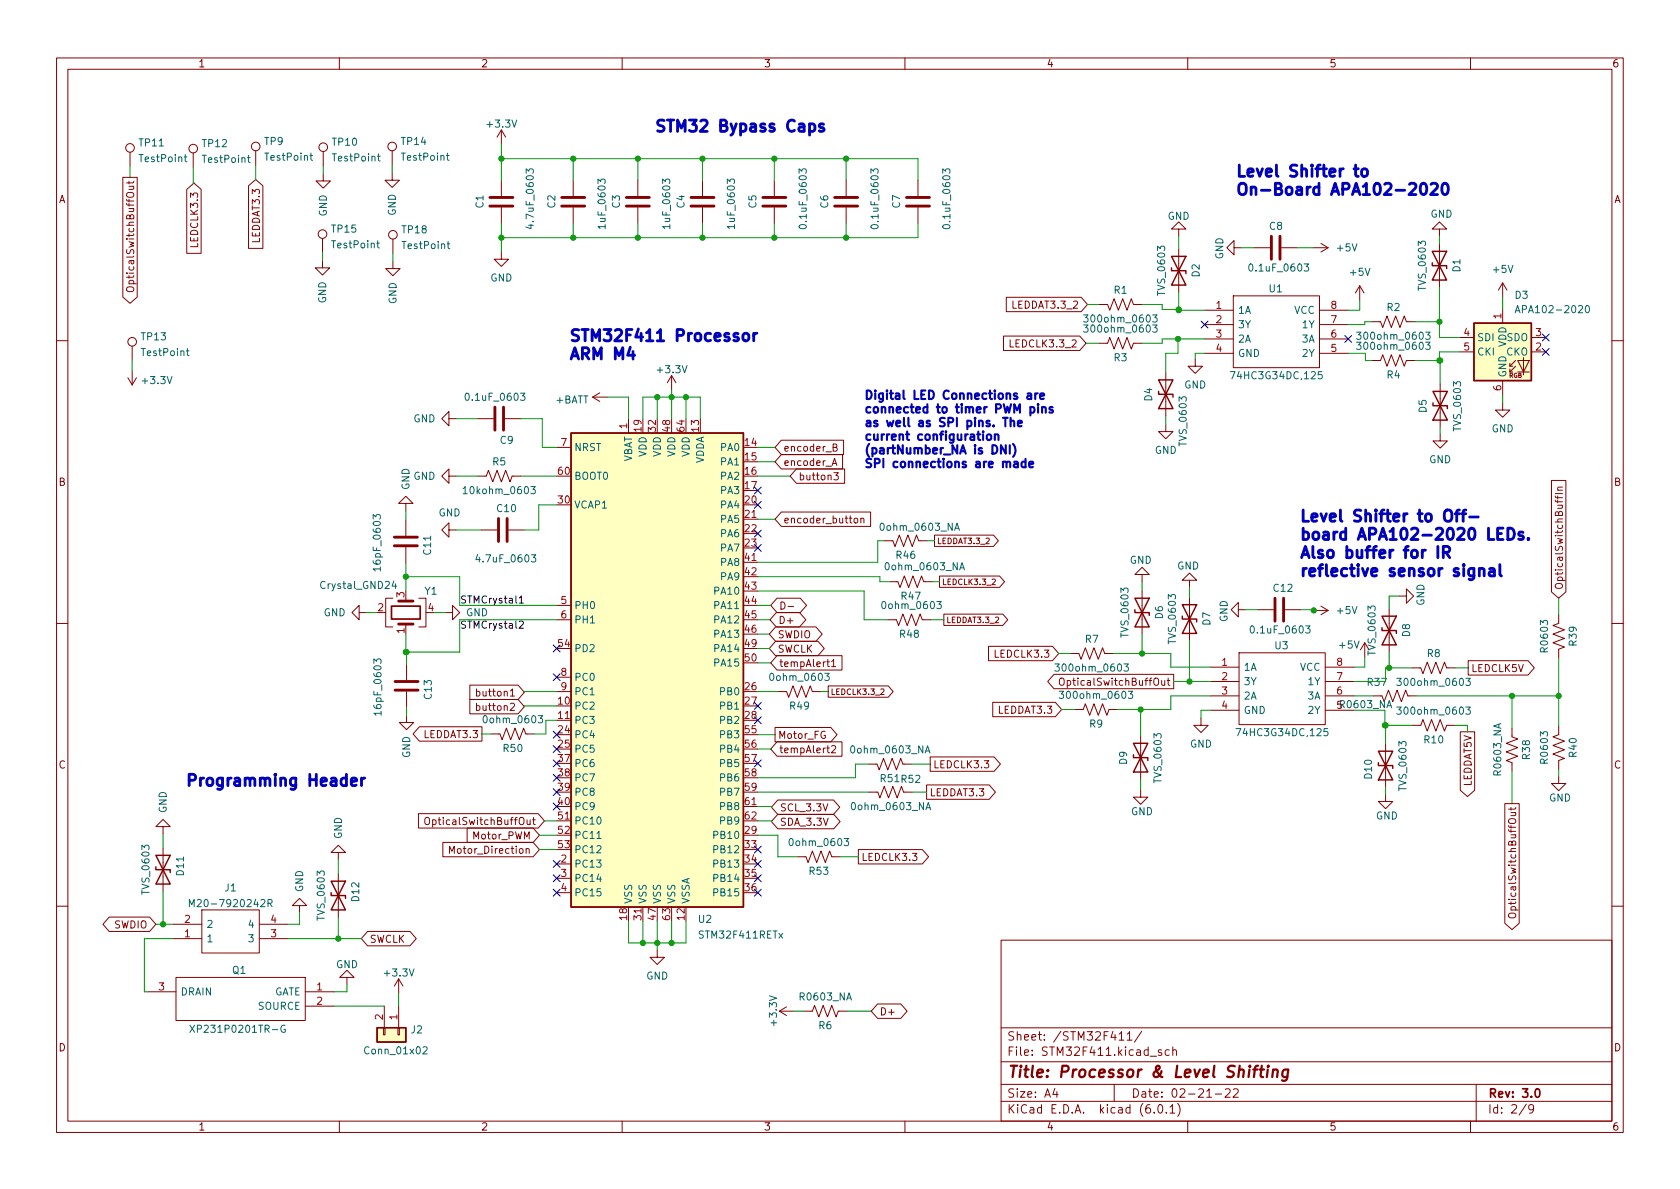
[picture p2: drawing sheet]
<svg xmlns="http://www.w3.org/2000/svg" width="297mm" height="210mm" viewBox="0 0 297 210" stroke-linecap="round" stroke-linejoin="round" font-family="sans-serif">
<g fill="none" stroke="#840000" stroke-width=".18">
<path d="M10 10.2h277v190.1h-277zM12 12.2h273v186.1h-273zM60 10.2v2M110 10.2v2M160 10.2v2M210 10.2v2M260 10.2v2M21.7 31.4h2.6v21.1l-1.3 1.1-1.3-1.1zM22.8 32v.5M23 26.9v2.6M23.7 32l-.2 .3h-1.1M33 33.5l1.3-1.1 1.3 1.1v11.3h-2.6z"/>
<path d="M34.2 27v2.6M43.9 32.9l1.3-1.2 1.3 1.2v11h-2.6zM45.2 26.7v2.5M57.1 30.7v1.3h1.3l-1.3 1.3-1.2-1.3h1.2M57.1 26.8v2.5M69.3 30.6v1.3h1.3l-1.3 1.2-1.2-1.2h1.2M69.3 26.7v2.5M88.6 23l-.7 1.3M88.6 23v2.5M88.6 31.9v2.8M88.6 36.7v2.8M88.6 23l.8 1.3"/>
<path d="M101.3 31.9v2.8M101.3 36.7v2.8M112.8 31.9v2.8M112.8 36.7v2.8M124.2 31.9v2.8M124.2 36.7v2.8M136.9 31.9v2.8M136.9 36.7v2.8M149.6 31.9v2.8M149.6 36.7v2.8M162.3 31.9v2.8M162.3 36.7v2.8"/>
<path d="M22.4 50.9a.81 .81 0 0 1 1.3 .1 .43 .43 0 0 1-.5 .6h-.4a.42 .42 0 0 1-.4-.2 .42 .42 0 0 1 0-.5zM57 46.1v1.3h1.3l-1.3 1.2-1.2-1.2h1.2M57 42.2v2.5M69.5 46.2v1.3h1.2l-1.2 1.3-1.3-1.3h1.3M69.5 42.3v2.5M88.6 44.6v1.2h1.3l-1.3 1.3-1.2-1.3h1.2M177.4 59.4h13.5l1.1 1.3-1.1 1.3h-13.5zM177.9 52.6h13.3l1.1 1.2-1.1 1.3h-13.3zM194.3 53.8h1.5l.4 1.1 .8-2.1 .7 2.1 .8-2.1 .8 2.1 .7-2.1 .4 1h1.5M208.4 40.5h1.3l-1.3-1.3-1.3 1.3h1.3v1.3M208.4 44.1v7.6M213 54.9h5.1"/>
<path d="M213 57.4h5.1M213 59.9h5.1M218.1 52.3h15.2v12.7h-15.2zM218.2 43.8v-1.3l-1.3 1.3 1.3 1.3v-1.3h1.3M221.7 43.8h2.8M226.6 43.8h2.8M232.3 43.8h2.5M233.3 54.9h5.1M233.3 57.4h5.1M233.3 59.9h5.1M233.6 43l1.2 .8M234.8 43.8l-1.2 .8"/>
<path d="M240.4 50.5l-.8 1.3M240.4 50.5v2.6M240.4 50.5l.8 1.3M242.6 56.9h1.5l.4 1 .7-2 .8 2 .8-2 .7 2 .8-2 .4 1h1.5M254.5 40.5h1.3l-1.3-1.3-1.3 1.3h1.3v1.3M254.5 43.2v7.6M258.1 59.7h2.5M265.7 50v2.6M265.7 54.6v2.5M265.7 50l-.8 1.3M265.7 50l.7 1.3M270.8 59.7h2.5"/>
<path d="M10 60.2h2M22.6 66.8l.8 1.3M23.4 61.2v2.5M23.4 65.5v2.6M24.1 66.8l-.7 1.3M79.4 74v-1.2l-1.3 1.2 1.3 1.3v-1.3h1.2M84.5 74h2.7M89.3 74h2.8M98.4 79.1h2.6M104.8 70.2l1.2 .8M104.8 70.2h2.5M106 69.5l-1.2 .7"/>
<path d="M111.1 74v2.6M118.7 66.4l-.7 1.3M118.7 66.4v2.6M118.7 66.4l.8 1.3M138.1 77.8h11.1v2.6h-11.1l-1.1-1.3zM147.3 79.1h.6l.1-.2-.1-.3-.6-.1v1.3h.5l.2-.1v-.3l-.3-.3M194.3 60.7h1.5l.4-1 .8 2 .7-2 .8 2 .8-2 .7 2 .4-1h1.5M206.1 75.1v1.2h1.3l-1.3 1.3-1.2-1.3h1.2M206.1 65.9v7.6M211.3 63.5v1.3h1.3l-1.3 1.2-1.2-1.2h1.2M213 62.5h5.1M233.3 62.5h5.1"/>
<path d="M242.6 63.7h1.5l.4-1 .7 2.1 .8-2.1 .8 2.1 .7-2.1 .8 2.1 .4-1.1h1.5M254.6 76.7v1.3h1.3l-1.3 1.2-1.2-1.2h1.2M254.6 67.9v7.7M258.1 62.2h2.5M265.7 71.2v1.3h1.3l-1.3 1.3-1.3-1.3h1.3M265.7 67.3v2.5M267 64.8h.5M268 64.8l-1 1v-.5M268 63.7l-1 1.1v-.5M268.4 63.7h2l-1 2.1zM268.4 65.8h2M269.4 63.2v3.1"/>
<path d="M270.8 62.2h2.5M285 60.2h2M71.8 89h1.2l-1.2-1.2-1.3 1.2h1.3v1.3M71.8 91.9v2.8M71.8 96.8v2.8M79.4 93.7v-1.2l-1.3 1.2 1.3 1.3v-1.3h1.2M79.4 84.2v-1.3l-1.3 1.3 1.3 1.3v-1.3h1.2M84.5 84.2h1.5l.4-1 .7 2 .8-2 .7 2 .8-2 .8 2 .4-1h1.5M85.1 93.7h2.8M89.9 93.7h2.8M131.4 91.8h2.6M131.4 99.4h2.6"/>
<path d="M138.1 90.5h15.8v2.6h-15.8l-1.1-1.3zM138.1 80.4h10.9v2.5h-10.9l-1.1-1.2zM140.8 82.9h8.5v2.6h-8.5l-1.1-1.3zM147.1 82.3l.4-1.2 .5 1.2M147.2 82h.7M147.4 83.6h.8l-.4 .5 .4 .1v.5l-.2 .2-.6-.2M151.1 91.7l.3-.1 .3 .3v.3l-.3 .3-.3-.1-.1-.2zM152.2 91.8l.2-.2 .3 .1 .1 .8M152.2 91.6v.9M156.3 95.6h1.6l.3 1 .8-2 .8 2 .7-2 .8 2 .8-2 .3 1h1.6M165.2 94.6h10.5l.8 1-.8 1h-10.5zM274.3 85h2.6v19.7l-1.3 1.1-1.3-1.1z"/>
<path d="M275 88.4l.2 .3h1.1M275 87.7l.2 .3h1.1M275 87.3h1.3M275.4 87.7v.5M275.4 88.4v.5M275.4 86.7h.9M276.3 86.1l-.8 .1-.1 .3 .1 .2M10 110.2h2M63.5 108.3v-1.2l-1.3 1.2 1.3 1.3v-1.3h1.3M69.5 105.8h-1.3v5.1h1.3M71.8 105.8v.5M71.8 110.4v.5"/>
<path d="M71.9 117.5v2.8M74 105.8h1.3v5.1h-1.3M78.7 108.3h1.3v-1.2l1.3 1.2-1.3 1.3v-1.3M98.4 107.1h2.6M98.4 109.6h2.6M98.4 119.8h2.6M137.1 110.9h7.2l1.1 1.2-1.1 1.3h-7.2l-1.1-1.3zM137.1 113.4h7.5l1.1 1.3-1.1 1.2h-7.5l-1.1-1.2zM137.3 108.3h4.1l1.1 1.3-1.1 1.3h-4.1l-1.2-1.3zM137.4 115.9h11.5v2.6h-11.5l-1.1-1.3zM137.4 105.8h4.1l1.1 1.3-1.1 1.2h-4.1l-1.1-1.2zM138.1 106.5a.64 .64 0 0 1 .7 .6 .64 .64 0 0 1-.7 .6z"/>
<path d="M139.3 107.2h1M146.2 117h.5M146.4 116.6v1.1l.3 .2M147 117l.4-.4v1.3M147 117.9h.8M157 109.6h1.5l.4 1 .7-2 .8 2 .8-2 .7 2 .8-2 .4 1h1.5M157.2 102.9h1.5l.4 1 .8-2.1 .8 2.1 .7-2.1 .8 2.1 .7-2.1 .4 1.1h1.5M166.1 101.9h10.6l.9 1-.9 1h-10.6zM166.9 108.6h10.4l.9 1-.9 1h-10.4zM174.8 114.3h11.3l1.1 1.3-1.1 1.2h-11.3zM175.4 102.5l.4-.1 .2 .3-.6 .7h.6M186.4 119.2h21.1v2.6h-21.1l-1.2-1.3z"/>
<path d="M187.5 120l.1-.1a.43 .43 0 0 1 .6 .4v.5a.42 .42 0 0 1-.5 .4 .42 .42 0 0 1-.4-.4v-.5zM189.2 115.6h1.6l.3 1 .8-2.1 .8 2.1 .7-2.1 .8 2.1 .7-2.1 .4 1.1h1.5M201.9 101.6h1.3l-1.3-1.3-1.2 1.3h1.2v1.3M201.9 104.5v7.6M206.5 119.9v1.1l.3 .2M210.3 102.6h1.3l-1.3-1.3-1.3 1.3h1.3v1.3M210.3 105.7v7.6M214 118h5.1M218.9 107.8v-1.3l-1.2 1.3 1.2 1.3v-1.3h1.3M219.1 115.4h15.2v12.7h-15.2zM222.4 107.8h2.8M227.2 107.8h2.8"/>
<path d="M232.3 107.9h2.5M233.6 107.2l1.2 .7M234.3 118h5.1M234.8 107.9l-1.2 .8M241.3 113.7l-.8 1.2M245.6 107.7v7.6M247.4 105.4h1.3v-1.3l1.2 1.3-1.2 1.3v-1.3M249.7 118.1h1.5l.4 1 .7-2 .8 2 .8-2 .7 2 .8-2 .4 1h1.5M259.6 116.8h10.6l1.1 1.3-1.1 1.3h-10.6zM275.6 108.7v1.5l-1 .4 2 .8-2 .7 2 .8-2 .8 2 .7-1 .4v1.5M285 110.2h2M71.9 126.5v1.3h1.3l-1.3 1.2-1.3-1.2h1.3"/>
<path d="M71.9 122.3v2.8M74.1 128.5h11.1v2.6h-11.1l-1.1-1.3zM83.1 121.2h8.5l1.1 1.2-1.1 1.3h-8.5zM83.1 123.7h8.5l1.1 1.3-1.1 1.2h-8.5zM84.3 122.3l.3-.1 .3 .3-.2 .5h-.4M84.3 124.8h.3l.3 .2-.2 .6h-.4M84.3 121.8v1.3M84.3 124.4v1.2M86.9 129.8h1.5l.4 1 .7-2 .8 2 .8-2 .7 2 .8-2 .4 1h1.5M98.4 122.3h2.6M98.4 127.4h2.6M137 128.6h9.9l1.1 1.3-1.1 1.3h-9.9z"/>
<path d="M137.4 131.2h11.5v2.5h-11.5l-1.1-1.2zM137.5 122.3h1.6l.3 1 .8-2 .8 2 .7-2 .8 2 .8-2 .3 1h1.6M146.4 121.3h10.7l.8 1-.8 1h-10.7zM147 132l.5-.1 .3 .3-.8 .9h.8M153.5 135.1h1.6l.3 1 .8-2 .8 2 .7-2 .8 2 .8-2 .3 1h1.6M155.7 121.9l.4-.1 .2 .3-.6 .7h.6M163.8 138.8h11.1l1.1 1.3-1.1 1.2h-11.1zM164.5 133.9h11.3l1.1 1.2-1.1 1.3h-11.3zM175.5 124.2h11.1l1.1 1.3-1.1 1.2h-11.1zM190 125.5h1.5l.4-1 .8 2 .7-2 .8 2 .7-2 .8 2 .4-1h1.5M201.7 139.7v1.3h1.2l-1.2 1.2-1.3-1.2h1.3M201.7 130.2v7.6"/>
<path d="M206.4 120.3h.4M212.3 127v1.3h1.3l-1.3 1.2-1.2-1.2h1.2M214 123.1h5.1M214 120.5h5.1M214 125.6h5.1M234.3 123.1h5.1M234.3 120.5h5.1M234.3 125.6h5.1M242.8 123.1h1.5l.4 1 .8-2.1 .8 2.1 .7-2.1 .8 2.1 .7-2.1 .4 1.1h1.5M245 131.6v7.6M249.7 128.3h1.5l.4-1.1 .7 2.1 .8-2.1 .8 2.1 .7-2.1 .8 2.1 .4-1h1.5M258.2 129.4h2.5v10.3l-1.2 1.2-1.3-1.2z"/>
<path d="M267.3 128.8v1.5l1.1 .4-2.1 .7 2.1 .8-2.1 .8 2.1 .7-2.1 .8 1 .4v1.5M275.6 137.3v1.3h1.3l-1.3 1.2-1.3-1.2h1.3M275.6 128.4v1.5l-1 .4 2 .8-2 .7 2 .8-2 .7 2 .8-1 .4v1.5M28.8 146.2h1.3l-1.3-1.3-1.2 1.3h1.2v1.2M28.8 150v7.6M59.8 150.7h1.3l-1.3-1.2-1.3 1.2h1.3v1.3M59.8 154.6v7.6M74 143.9h21.2l1.1 1.3-1.1 1.2h-21.2zM75.3 144.6h.1a.43 .43 0 0 1 .6 .4v.4a.42 .42 0 0 1-.5 .4 .42 .42 0 0 1-.4-.4v-.4zM78.3 149h16l1.1 1.2-1.1 1.3h-16zM79.5 150.9v-1.3l.4 .9 .4-.9v1.3M82.6 146.4h11.7l1.1 1.3-1.1 1.3h-11.7z"/>
<path d="M93 150.2l.2-.1h.3l.1 .8M94.2 145h.4M94.3 144.6v1l.3 .2M98.4 152.8h2.6M98.4 155.3h2.6M98.4 157.9h2.6M98.4 145.2h2.6M131.4 142.6h2.6M137.5 144h9.9l1.1 1.3-1.1 1.3h-9.9l-1.1-1.3zM137.5 141.5h9.9l1.1 1.2-1.1 1.3h-9.9l-1.1-1.3zM141 151.5h1.5l.4 1 .7-2 .8 2 .8-2 .7 2 .8-2 .4 1h1.5M151.8 150.2h11.3l1.1 1.3-1.1 1.3h-11.3z"/>
<path d="M153.7 140.1h1.5l.4 1 .7-2 .8 2 .8-2 .7 2 .8-2 .4 1h1.5M245 140.5v1.2h1.3l-1.3 1.3-1.3-1.3h1.3M266.1 142.1h2.5v21.2l-1.3 1.1-1.2-1.1zM267.2 142.8v.5M268 142.8l-.2 .3h-1.1M10 160.2h2M19.3 162.2h7.1l1.2 1.2-1.2 1.3h-7.1l-1.1-1.3zM26 175.4h5.1M30.6 166h5.1M30.6 163.4h5.1M31.1 172.8h22.9v7.7h-22.9zM35.7 160.9h10.1v7.6h-10.1z"/>
<path d="M45.8 166h5.1M45.8 163.4h5.1M53 160.1h1.2l-1.2-1.2-1.3 1.2h1.3v1.3M54 175.4h5.1M54 177.9h5.1M61.3 172.8h1.3l-1.3-1.2-1.2 1.2h1.2v1.3M65 164.7h7.5l1.1 1.3-1.1 1.3h-7.5l-1.1-1.3zM67.9 177.9v3.8M70.5 173.1v2.5M70.5 177.9v3.8M70.5 173.1l-.8 1.3M70.5 173.1l.7 1.3"/>
<path d="M113.7 160.4v2.5M116.2 168v1.3h1.3l-1.3 1.3-1.3-1.3h1.3M137.8 178.8h2.5M137.8 178.8l1.3 .8M139.1 178l-1.3 .8M142.1 178.8h1.5l.4-1 .8 2 .7-2 .8 2 .8-2 .7 2 .4-1h1.5M155.2 177.5h4.1l1.1 1.3-1.1 1.3h-4.1l-1.1-1.3zM177 166.3h108v32h-108zM266.9 161.5a.86 .86 0 0 1 1.1 .3 .43 .43 0 0 1-.4 .5h-.4a.43 .43 0 0 1-.5-.3 .43 .43 0 0 1 .2-.5zM285 160.2h2M60 198.3v2M67.8 181.7h.3v1.3h-.3z"/>
<path d="M70.4 181.7h.2v1.3h-.2zM110 198.3v2M160 198.3v2M177 194.8h108M177 191.8h108M177 187.8h108M177 181.8h108M186.5 192.5l-.4 1h1M186.9 193v1M197 191.8v3M197.9 182.9l.4-.5v1.5M197.9 183.9h.8"/>
<path d="M199.3 182.9l.4-.5v1.5M199.3 183.9h.8M201.9 182.4l-1.3 1.9M203.4 186.8h1.1M204.1 196.7v.1M204.9 195.4l.2-.1a.81 .81 0 0 1 .6 .7 .81 .81 0 0 1-.3 .8h-.2a.81 .81 0 0 1-.6-.6 .81 .81 0 0 1 .3-.8zM205.4 185.7l-.4-.1-.2 .2 .1 .3 .5 .1v.4h-.6M206.2 196.7v.1M206.7 185.7l-.4-.1-.3 .3v.4l.1 .3h.6M206.9 195.8l.4-.5v1.5M206.9 196.8h.8M207.4 185.8l.2-.2 .3 .1 .1 .9"/>
<path d="M207.4 185.1v1.5M208.2 195.1a1.72 1.72 0 0 1 0 2.3M210 198.3v2M214.9 193.5h1.1M216.6 192.7l.6-.2 .2 .2 .1 .3-.9 1h.9M218.1 192.7l.5-.2 .3 .2v.3l-.9 1h.9M260 198.3v2M261 191.8v6.5M269.9 195.3l-1.3 1.9M271.2 196l-.3 .3h-.3l-.3-.3 .1-.6 .5-.1 .2 .2a.99 .99 0 0 1-.4 1.3h-.3"/>
<circle cx="23" cy="26.2" r=".76"/>
<circle cx="34.2" cy="26.3" r=".76"/>
<circle cx="45.2" cy="25.9" r=".76"/>
<circle cx="57.1" cy="26" r=".76"/>
<circle cx="69.3" cy="25.9" r=".76"/>
<circle cx="57" cy="41.4" r=".76"/>
<circle cx="69.5" cy="41.5" r=".76"/>
<circle cx="23.4" cy="60.4" r=".76"/>
</g>
<path d="M69.2 107.2h5.1v2.3h-5.1zM271.6 192.6l.2-.1a.82 .82 0 0 1 .6 .7 .82 .82 0 0 1-.3 .8h-.2a.81 .81 0 0 1-.6-.6 .81 .81 0 0 1 .3-.8z" fill="none" stroke="#840000" stroke-width=".3"/>
<path d="M221.6 189.1h.7M222.4 188.5l-.4 .1-.1 .1-.2 1.8M222.7 189.1h.8M223.1 188.5l-.2 1.7 .1 .2 .3 .1M224.2 189.1l-.2 1.4M224.2 188.5l-.1 .1 .1 .1 .1-.1-.1-.1v.2M225.1 189.3a.49 .49 0 0 1 .8 .1l-.1 1.1M225.1 189.1l-.2 1.4M227.8 189.2a.66 .66 0 0 0-1 .3l-.1 .6 .2 .3 .1 .1 .6-.1M227.8 189.1l-.2 1.6a.6 .6 0 0 1-.9 .3" fill="none" stroke="#840000" stroke-width=".4"/>
<g fill="none" stroke="#840000" stroke-width=".51">
<path d="M86.6 36.4h4.1M86.6 34.9h4.1M99.3 36.4h4.1M99.3 34.9h4.1M110.7 36.4h4.1M110.7 34.9h4.1M122.2 36.4h4M122.2 34.9h4M134.9 36.4h4M134.9 34.9h4M147.6 36.4h4M147.6 34.9h4"/>
<path d="M160.3 36.4h4M160.3 34.9h4M224.8 41.8v4M226.3 41.8v4M87.5 72v4.1M89 72v4.1M69.7 95h4.1M69.7 96.5h4.1M88.1 91.7v4.1M89.7 91.7v4.1M70.5 110.4h2.5M70.5 106.3h2.5"/>
<path d="M225.4 105.8v4M226.9 105.8v4M69.8 120.5h4.1M69.8 122h4.1"/>
</g>
<g fill="none" stroke="#006464" stroke-width=".18">
<path d="M32.6 27.8h.5M32.7 27.3v1.1l.4 .2M43.7 27.9h.5M43.9 27.5v1l.3 .2M54.8 27.5h.5M55 27.1v1.1l.3 .1M66.7 27.6h.5M66.9 27.2v1.1l.3 .2M78.9 27.5h.5M79.1 27.1v1.1l.3 .1M93 30.6v-.7l.5 .4 .1-.4h.6l.1 .2-.1 .5M141.3 30.6v-.7l.5 .4 .1-.4h.5l.2 .2-.2 .5"/>
<path d="M154 30.6v-.7l.5 .4 .1-.4h.5l.2 .2-.2 .5M166.7 30.6v-.7l.5 .4 .1-.4h.5l.2 .2-.2 .5M66.6 43h.5M66.8 42.6v1.1l.3 .1M79 43.1h.5M79.2 42.7v1.1l.3 .2M191.6 55.7h.8l-.4 .5 .3 .1v.5l-.2 .2-.5-.2M191.6 57.5h.8l-.4 .4 .3 .2v.5l-.2 .1-.5-.1M203.8 55.7h.8l-.4 .5 .3 .1v.5l-.2 .2-.5-.2M203.8 57.5h.8l-.4 .4 .3 .2v.5l-.2 .1-.5-.1M230.6 46.7h.8l-.4 .5 .3 .1v.5l-.2 .1-.5-.1M239.8 58.7h.8l-.4 .5 .4 .1v.6l-.2 .1-.6-.1"/>
<path d="M252.1 58.7h.8l-.5 .5 .4 .1v.6l-.2 .1-.5-.1M267.9 55.3l.4-1.3 .4 1.3M268 54.9h.6M280.4 54.2l.2-.2a.68 .68 0 0 1 .4 .7 .68 .68 0 0 1-.4 .6l-.2-.1-.1-.4zM32.9 62h.5M33.1 61.6v1.1l.3 .2M92 69.5h.8l-.4 .5 .4 .1v.6l-.2 .1-.6-.1M217.5 65.7h.9l-.6 1.3M233.7 65.7h-.6v.6l.1-.1 .5 .1 .1 .1-.1 .5-.2 .1-.4-.1M239.8 60.5h.8l-.4 .5 .4 .1v.6l-.2 .1-.6-.1M252.1 60.5h.8l-.5 .5 .4 .1v.6l-.2 .1-.5-.1M66 91.8v-.8l.5 .4 .1-.3h.5l.1 .1-.1 .6"/>
<path d="M81.9 86.4l.3-.4v1.3M81.9 87.3h.7M93.9 86h.7l-.4 .5 .4 .1v.6l-.2 .1-.5-.1M93.9 98.1h.8l-.4 .5 .4 .1v.6l-.2 .1-.6-.1M168.8 93.8l.4-1.3 .4 1.3M168.9 93.4h.6M66.1 117.3v-.8l.5 .4 .1-.3h.6l.1 .2-.1 .5M67.2 100.6h-1.2l.3 .4M67.2 100.2v.8M69.6 102.7l-.3 1h.8M69.9 103.2v.9M145.8 119.1h.8l-.4 .4 .4 .2v.5l-.2 .1-.6-.1"/>
<path d="M165.6 106.4h.8l-.4 .4 .4 .2v.5l-.2 .1-.6-.1M169.7 100.8l.4-1.3 .4 1.3M169.8 100.4h.6M186.5 117.4h.8l-.4 .5 .3 .1v.6l-.1 .1-.6-.1M198.7 117.4h.8l-.4 .5 .4 .1v.6l-.2 .1-.6-.1M230.8 110.7h.8l-.4 .5 .4 .1v.5l-.2 .1-.6-.1M247 119.9h.7l-.4 .5 .4 .2v.5l-.2 .1-.5-.1M259.2 119.9h.8l-.5 .5 .4 .2v.5l-.2 .1-.5-.1M67.4 126.1h-1.3l.4 .4M67.4 125.8v.7M95.2 126.6h.7l-.4 .4 .4 .2v.5l-.2 .1-.5-.1M163.6 133.2l.4-1.3 .4 1.3"/>
<path d="M163.7 132.8h.6M187.3 122.2h.8l-.5 .5 .4 .1v.6l-.2 .1-.5-.1M199.5 122.2h.8l-.5 .5 .4 .1v.6l-.2 .1-.5-.1M218.5 128.8h.9l-.6 1.3M234.7 128.8h-.6v.6l.2-.1 .4 .1 .1 .2-.1 .4-.1 .1-.5-.1M247 125h.7l-.4 .5 .4 .1v.6l-.2 .1-.5-.1M259.2 125h.8l-.5 .5 .4 .1v.6l-.2 .1-.5-.1M47.4 159.7h.6l.1-.2v-.3l-.7-.1v1.2M47.7 159.7l.4 .6M105.5 148.3h.8M149.3 148.3h.7l-.4 .5 .4 .1v.5l-.2 .1-.5-.1M163.7 143.2l.4-1.3 .5 1.3"/>
<path d="M163.8 142.8h.6M33.5 160.3v-1.2l.4 .9 .4-.9v1.2M33.6 181.3l.8 1.3M34.4 181.3l-.8 1.3M50.4 181.4a.59 .59 0 0 0-.7 .5 .59 .59 0 0 0 .7 .6v-.5h-.2M74.8 185.2l.5-.1 .2 .4-.8 .9h.8"/>
</g>
<g fill="#ffffc2" stroke="#ffffc2" stroke-width=".18">
<path d="M260.6 57.1h10.2v10.2h-10.2z"/>
<path d="M66.7 181.7h5.1v2.6h-5.1z"/>
<path d="M101 76.6h30.4v83.8h-30.4z"/>
</g>
<g fill="none" stroke="#840000" stroke-width=".25">
<path d="M207.1 47.4v.5h2.6v.5M207.1 45.3l2.6 5.1h-2.6l2.6-5.1zM253.2 46.5v.5h2.6v.5M253.2 44.4l2.6 5.1h-2.6l2.6-5.1zM260.6 57.1h10.2v10.2h-10.2zM101 76.6h30.4v83.8h-30.4zM204.9 69.2v.5h2.5v.5M204.9 67.2h2.5l-2.5 5.1h2.5zM253.4 71.2v.5h2.5v.6M253.4 69.2h2.5l-2.5 5.1h2.5zM200.7 107.8v.5h2.5v.5M200.7 105.8l2.5 5.1h-2.5l2.5-5.1z"/>
<path d="M209 109v.5h2.6v.5M209 106.9l2.6 5.1h-2.6l2.6-5.1zM244.3 111v.5h2.6v.5M244.3 109l2.6 5h-2.6l2.6-5zM200.4 133.5v.5h2.5v.5M200.4 131.4h2.5l-2.5 5.1h2.5zM243.7 134.9v.5h2.6v.5M243.7 132.8h2.6l-2.6 5.1h2.6zM27.6 153.3v.5h2.5v.5M27.6 151.3l2.5 5h-2.5l2.5-5zM58.5 157.9v.5h2.6v.5M58.5 155.8l2.6 5.1h-2.6l2.6-5.1z"/>
<path d="M66.7 181.7h5.1v2.6h-5.1z"/>
</g>
<path d="M91.8 105.7l.4-.3v1.2M91.8 109.9l.5-.1 .2 .4-.7 .9h.7M91.8 106.6h.7" fill="none" stroke="#0f0f0f" stroke-width=".18"/>
<g fill="none" stroke="#0000c2" stroke-width=".38">
<path d="M174.5 76.9l.3-.1 .4 .1 .1 .6-.2 .2-.3 .1-.3-.1zM175.9 76.9l.2-.1 .4 .1v.9M175.9 76.8v1M177.8 73.9v1.5M177.8 78.7v1.5l-.8-1.5v1.5M178.5 78.7v1.5M178.7 74.5l.2-.1 .4 .1v.9M178.7 73.9v1.5M179.1 78.5a1.72 1.72 0 0 1 0 2.3M180 74.9l.7-.2-.1-.2-.4-.1-.2 .2v.7h.6M181.7 69.6h.6v1M182.2 72h.4l.3 .3v.4l-.1 .2h-.6"/>
<path d="M182.3 69.9l-.5 .1a.29 .29 0 0 0-.2 .3 .29 .29 0 0 0 .2 .3l.5-.1M183 69.6v1M183.5 69.6h-.3l-.2 .2M183.5 71.5v.1M183.5 72v1M183.9 70.1l.7-.2-.1-.3h-.4l-.2 .2 .1 .7h.5M184.3 72.1l.2-.1h.3l.1 1M184.3 72v1M186.1 72h-.3l-.3 .2 .1 .2 .5 .1v.4h-.6M179.3 81.7h.6l.1 .9M180 82l-.5 .1a.29 .29 0 0 0-.3 .2 .29 .29 0 0 0 .3 .3h.5M181.3 81.7l-.4-.1-.3 .3v.4l.2 .3h.5"/>
<path d="M181.3 81.1v1.5M182 82.1l.7-.1-.1-.3-.4-.1-.2 .2v.8h.6"/>
</g>
<g fill="none" stroke="#0000c2" stroke-width=".5">
<path d="M143.1 22l.6-.1 .4 .4v.5l-.2 .3-.2 .1-.6-.1M145.6 22l-.5-.1-.3 .3 .1 .3 .7 .2 .1 .1-.1 .3-.2 .1-.6-.1M239.4 29.9h.8M239.7 29.2v1.7l.1 .2 .4 .1M240.8 30a.54 .54 0 0 1 .6-.2 .54 .54 0 0 1 .4 .4v.6a.54 .54 0 0 1-.5 .4 .54 .54 0 0 1-.6-.4zM251.3 32.6a.48 .48 0 0 1 .5-.2 .48 .48 0 0 1 .4 .4 1.03 1.03 0 0 1-.6 1.6 1.22 1.22 0 0 1-.3-1.8zM253 32.6l.3-.2 .7 .1a.54 .54 0 0 1 .1 .8l-1.2 1.1h1.3M255.2 32.5a.47 .47 0 0 1 .8 .3 1.03 1.03 0 0 1-.6 1.6 1.33 1.33 0 0 1-.2-1.9zM131.4 59.1a.54 .54 0 0 1 .6-.2 .54 .54 0 0 1 .4 .4v.6a.54 .54 0 0 1-.5 .4 .54 .54 0 0 1-.5-.4zM133.3 58.9v1.4M133.8 58.9a.51 .51 0 0 0-.5 .4M254.2 96.6v2"/>
<path d="M255.2 97.7h.7a.54 .54 0 0 0 .4-.6 .54 .54 0 0 0-.4-.5h-.7v2M255.5 90.5a.67 .67 0 0 1 .7-.3 .67 .67 0 0 1 .5 .6v.7a.67 .67 0 0 1-.7 .7 .67 .67 0 0 1-.6-.7zM255.7 97.7l.6 .9M257.3 90.8h.7M258 90.2l-.3 .1-.1 .2v1.7M258.4 90.8h.8M259.2 90.2l-.4 .1-.1 .2v1.7M259.8 91.4h1.6M264.8 94.4h.7M265.2 99.8v1.8l.3 .2M265.8 93.4h-1v2h1M266.6 93.4a1.05 1.05 0 0 1 1.1 .7 1.05 1.05 0 0 1-.3 1.2l-.8 .1z"/>
<path d="M269.3 94.2l-.5-.1-.3 .3 .1 .2 .7 .2 .1 .2-.1 .3-.2 .1-.6-.1M270.2 95.2l.1 .1-.1 .1-.1-.1 .1-.1v.2M261.6 100.7a.5 .5 0 0 1 .8 .1v1M261.6 100.5v1.3M263.4 100.6l.2-.1 .5 .1 .1 1.2M264.2 101l-.6 .1a.39 .39 0 0 0-.3 .4 .39 .39 0 0 0 .3 .3l.6-.1M62.1 138.3l1-.2-.1-.4-.6-.1-.3 .3 .1 .9 .2 .1 .6-.1M63.9 137.6v1.3M64.5 137.6a.51 .51 0 0 0-.6 .4"/>
</g>
<g fill="none" stroke="#009600" stroke-width=".18">
<path d="M23 29.5v1.9M34.2 29.6v2.8h.1M45.2 29.2v2.5M57.1 29.3v1.4M69.3 29.2v1.4M88.6 28.1h73.7v3.8M88.6 25.5v6.4M88.6 39.5v5.1M101.3 28.1v3.8M101.3 39.5v2.5M112.8 28.1v3.8M112.8 39.5v2.5"/>
<path d="M124.2 28.1v3.8M124.2 39.5v2.5M136.9 28.1v3.8M136.9 39.5v2.5M149.6 28.1v3.8M149.6 39.5v2.5M162.3 39.5v2.5h-73.7M57 44.7v1.4M69.5 44.8v1.4M192.3 53.8h2M201.9 53.8h3.6v.9h2.9M208.3 59.9v2.6h-2.2v3.4"/>
<path d="M208.4 51.7v3.2h4.6M208.4 41.8v2.3M213 59.9h-7.5v.8h-3.6M219.5 43.8h2.2M229.4 43.8h2.9M240.4 53.1v1.8h-2M242.6 56.9h-1.3v.5h-2.9M250.2 56.9h4.3M254.5 41.8v1.4M254.5 50.8v8.9h3.6M265.7 52.6v2M23.4 63.7v1.8"/>
<path d="M80.6 74h3.9M92.1 74h3.8v5.1h2.5M107.3 70.2h3.8v3.8M113.7 74v-3.8h10.1v3.8M116.2 70.2v3.8M118.7 69v5M121.3 70.2v3.8M134 79.1h3M192 60.7h2.3M206.1 73.5v1.6M213 62.5h-1.7v1M238.4 62.5h3v1.2h1.2"/>
<path d="M250.2 63.7h4.4v4.2M254.6 75.6v1.1M258.1 62.2h-3.6v1.5M265.7 69.8v1.4M71.8 90.3v1.6M71.8 99.6v4.9M80.6 84.2h3.9M80.6 93.7h4.5M92.1 84.2h6.3M98.4 89.3h-3.2v4.4h-2.5M134 81.7h3M134 91.8h3"/>
<path d="M134 84.2h5.7M156.3 95.6h-1.1v3.8h-21.2M164 95.6h1.2M64.8 108.3h1.9M71.8 102h9.5v5.1h17.1M71.9 115.3v2.2M76.8 108.3h1.9M98.4 109.6h-17.1v5.7h-9.5v-3.2M134 109.6h2.1M134 104.5h18.8v5.1h4.2M134 114.7h2M134 117.2h2.3"/>
<path d="M134 112.1h2M134 102h21.6v.9h1.6M134 107.1h2.3M164.6 109.6h2.3M164.8 102.9h1.3M187.2 115.6h2M196.8 115.6h10.2v2.4h7M201.9 102.9v1.6M201.9 112.1v3.5M210.3 103.9v1.8M210.3 113.3v7.2M220.2 107.8h2.2"/>
<path d="M230 107.8h2.3v.1M241.3 116.2v1.8h-1.9M245.6 115.3v2.8M247.4 105.4h-1.8v2.3M249.7 118.1h-4.7v2.4h-5.6M257.3 118.1h2.3M275.6 105.8v2.9M275.6 116.3v12.1M71.9 125.1v1.4M85.2 129.8h1.7M98.4 122.3h-5.7v.1M98.4 127.4h-1.9v2.4h-2"/>
<path d="M98.4 124.8h-5.7v.2M134 122.3h3.5M134 129.9h3M134 132.5h2.3M145.2 122.3h1.2M153.5 135.1h-2.2v2.4h-17.3M161.2 135.1h3.3M187.7 125.5h2.3M201.7 125.5v4.7M201.7 137.8v1.9M207.5 120.5h6.5M214 123.1h-7v2.4h-9.4"/>
<path d="M214 125.6h-1.7v1.4M239.4 123.1h3.4M239.4 125.6h5.5v2.7h4.8M245 128.3v3.3M245 139.2v1.3M250.4 123.1h25.2M257.3 128.3h2.2v1.1M267.3 123.1v5.7M267.3 136.4v5.7M275.6 136v1.3M28.8 147.4v2.6M28.8 157.6v5.8"/>
<path d="M59.8 152v2.6M95.4 147.7h3M95.4 150.2h3M96.3 145.2h2.1M134 145.2h2.4v.1M134 147.7h3.5v3.8h3.5M134 142.6h2.4v.1M134 140.1h19.7M148.6 151.5h3.2M161.3 140.1h2.5M27.6 163.4h3M30.6 166h-5.1v9.4h.5"/>
<path d="M50.9 166h13M53 161.4v2h-2.1M59.1 177.9h8.8M59.8 162.2v3.8M61.3 174.1v1.3h-2.2M70.5 175.6v2.3M111.1 162.9v3.8h10.2v-3.8M113.7 162.9v3.8M116.2 162.9v5.1M118.7 162.9v3.8M140.3 178.8h1.8M149.7 178.8h4.4"/>
</g>
<g fill="none" stroke="#000084" stroke-width=".18">
<path d="M212.4 56.8l1.2 1.2M213.6 56.8l-1.2 1.2M237.8 59.3l1.2 1.2M239 59.3l-1.2 1.2M272.7 59.1l1.2 1.2M273.9 59.1l-1.2 1.2M272.7 61.6l1.2 1.2M273.9 61.6l-1.2 1.2M133.4 86.1l1.2 1.2M133.4 88.7l1.2 1.2M133.4 96.3l1.2 1.2M133.4 93.7l1.2 1.3"/>
<path d="M134.6 93.7l-1.2 1.3M134.6 86.1l-1.2 1.2M134.6 88.7l-1.2 1.2M134.6 96.3l-1.2 1.2M97.8 119.1l1.2 1.3M97.8 114.1l1.2 1.2M99 119.1l-1.2 1.3M99 114.1l-1.2 1.2M97.8 139.5l1.2 1.2M97.8 136.9l1.2 1.2M97.8 134.4l1.2 1.2M97.8 131.8l1.2 1.3"/>
<path d="M97.8 129.3l1.2 1.2M99 139.5l-1.2 1.2M99 136.9l-1.2 1.2M99 134.4l-1.2 1.2M99 131.8l-1.2 1.3M99 129.3l-1.2 1.2M133.4 124.2l1.2 1.2M133.4 134.4l1.2 1.2M133.4 126.8l1.2 1.2M134.6 124.2l-1.2 1.2M134.6 134.4l-1.2 1.2M134.6 126.8l-1.2 1.2"/>
<path d="M97.8 142l1.2 1.2M97.8 157.2l1.2 1.3M97.8 154.7l1.2 1.2M97.8 152.2l1.2 1.2M99 142l-1.2 1.2M99 157.2l-1.2 1.3M99 154.7l-1.2 1.2M99 152.2l-1.2 1.2M133.4 157.2l1.2 1.3M133.4 154.7l1.2 1.2M133.4 152.2l1.2 1.2M133.4 149.6l1.2 1.2"/>
<path d="M134.6 157.2l-1.2 1.3M134.6 154.7l-1.2 1.2M134.6 152.2l-1.2 1.2M134.6 149.6l-1.2 1.2"/>
</g>
<g fill="#009600" stroke="#009600" stroke-width=".18">
<circle cx="254.5" cy="63.7" r=".46"/>
<circle cx="254.6" cy="63.7" r=".46"/>
<circle cx="254.5" cy="56.9" r=".46"/>
<circle cx="275.6" cy="123.1" r=".46"/>
<circle cx="267.3" cy="123.1" r=".46"/>
<circle cx="245.6" cy="118.1" r=".46"/>
<circle cx="208.3" cy="59.9" r=".46"/>
<circle cx="208.4" cy="54.7" r=".46"/>
<circle cx="208.4" cy="54.9" r=".46"/>
<circle cx="232.3" cy="107.9" r=".46"/>
<circle cx="201.9" cy="115.6" r=".46"/>
<circle cx="210.3" cy="120.5" r=".46"/>
<circle cx="201.7" cy="125.5" r=".46"/>
<circle cx="245" cy="128.3" r=".46"/>
<circle cx="244.9" cy="128.3" r=".46"/>
<circle cx="113.7" cy="166.7" r=".46"/>
<circle cx="116.2" cy="166.7" r=".46"/>
<circle cx="118.7" cy="166.7" r=".46"/>
<circle cx="118.7" cy="70.2" r=".46"/>
<circle cx="121.3" cy="70.2" r=".46"/>
<circle cx="116.2" cy="70.2" r=".46"/>
<circle cx="71.9" cy="115.3" r=".46"/>
<circle cx="71.8" cy="102" r=".46"/>
<circle cx="71.8" cy="115.3" r=".46"/>
<circle cx="124.2" cy="28.1" r=".46"/>
<circle cx="112.8" cy="28.1" r=".46"/>
<circle cx="149.6" cy="28.1" r=".46"/>
<circle cx="136.9" cy="28.1" r=".46"/>
<circle cx="136.9" cy="42" r=".46"/>
<circle cx="149.6" cy="42" r=".46"/>
<circle cx="112.8" cy="42" r=".46"/>
<circle cx="101.3" cy="42" r=".46"/>
<circle cx="101.3" cy="28.1" r=".46"/>
<circle cx="124.2" cy="42" r=".46"/>
<circle cx="28.8" cy="163.4" r=".46"/>
<circle cx="59.8" cy="166" r=".46"/>
<circle cx="88.6" cy="42" r=".46"/>
<circle cx="88.6" cy="28.1" r=".46"/>
</g>
<g font-size="2.8" fill="#0000c2">
<text x="115.6" y="23.3">STM32 Bypass Caps</text>
<text x="218.3" y="31.3">Level Shifter to</text>
<text x="218.3" y="34.5">On-Board APA102-2020</text>
<text x="100.5" y="60.4">STM32F411 Processor</text>
<text x="100.5" y="63.6">ARM M4</text>
<text x="229.6" y="92.3">Level Shifter to Off-</text>
<text x="229.6" y="95.5">board APA102-2020 LEDs.</text>
<text x="229.6" y="98.7">Also buffer for IR</text>
<text x="229.6" y="101.9">reflective sensor signal</text>
<text x="32.6" y="139">Programming Header</text>
</g>
<text font-size="2.8" fill="#840000" x="178" y="190.6">Title: Processor &amp; Level Shifting</text>
<g font-size="2.1" fill="#0000c2">
<text x="152.7" y="70.6">Digital LED Connections are</text>
<text x="152.7" y="73">connected to timer PWM pins</text>
<text x="152.7" y="75.5">as well as SPI pins. The</text>
<text x="152.7" y="77.9">current configuration</text>
<text x="152.7" y="80.3">(partNumber_NA is DNI)</text>
<text x="152.7" y="82.7">SPI connections are made</text>
</g>
<g font-size="2.1" fill="#840000">
<text x="178" y="184">Sheet: /STM32F411/</text>
<text x="178" y="186.7">File: STM32F411.kicad_sch</text>
<text x="178" y="196.9">KiCad E.D.A. kicad (6.0.1)</text>
<text x="178" y="194.1">Size: A4</text>
<text x="200" y="194.1">Date: 02-21-22</text>
<text x="263" y="194.1">Rev: 3.0</text>
<text x="263" y="196.9">Id: 2/9</text>
</g>
<g font-size="1.8" fill="#840000">
<text x="35" y="11.9">1</text>
<text x="85" y="11.9">2</text>
<text x="135" y="11.9">3</text>
<text x="185" y="11.9">4</text>
<text x="235" y="11.9">5</text>
<text x="285" y="11.9">6</text>
<text x="10.3" y="35.9">A</text>
<text x="285.3" y="35.9">A</text>
<text x="35" y="43.4" transform="rotate(-90 35 43.4)">LEDCLK3.3</text>
<text x="45.9" y="42.8" transform="rotate(-90 45.9 42.8)">LEDDAT3.3</text>
<text x="23.7" y="50.1" transform="rotate(-90 23.7 50.1)">OpticalSwitchBuffOut</text>
<text x="179.3" y="54.6">LEDDAT3.3_2</text>
<text x="179" y="61.4">LEDCLK3.3_2</text>
<text x="138.5" y="79.8">encoder_B</text>
<text x="138.5" y="82.4">encoder_A</text>
<text x="10.3" y="85.9">B</text>
<text x="141.1" y="84.9">button3</text>
<text x="285.3" y="85.9">B</text>
<text x="138.5" y="92.5">encoder_button</text>
<text x="276.3" y="104.4" transform="rotate(-90 276.3 104.4)">OpticalSwitchBuffIn</text>
<text x="137.4" y="112.9">SWDIO</text>
<text x="137.6" y="110.3">D+</text>
<text x="137.4" y="115.4">SWCLK</text>
<text x="137.7" y="117.9">tempAlert1</text>
<text x="176.1" y="116.3">LEDCLK3.3</text>
<text x="260.1" y="118.8">LEDCLK5V</text>
<text x="84.8" y="123.1">button1</text>
<text x="84.8" y="125.7">button2</text>
<text x="188.8" y="121.2">OpticalSwitchBuffOut</text>
<text x="75.1" y="130.5">LEDDAT3.3</text>
<text x="137.5" y="130.6">Motor_FG</text>
<text x="176.6" y="126.2">LEDDAT3.3</text>
<text x="10.3" y="135.9">C</text>
<text x="137.7" y="133.2">tempAlert2</text>
<text x="164.9" y="135.8">LEDCLK3.3</text>
<text x="285.3" y="135.9">C</text>
<text x="137.8" y="143.5">SCL_3.3V</text>
<text x="164.3" y="140.8">LEDDAT3.3</text>
<text x="260.2" y="139.2" transform="rotate(-90 260.2 139.2)">LEDDAT5V</text>
<text x="76.6" y="145.9">OpticalSwitchBuffOut</text>
<text x="83.7" y="148.4">Motor_PWM</text>
<text x="137.8" y="146">SDA_3.3V</text>
<text x="80.4" y="151">Motor_Direction</text>
<text x="152.2" y="152.2">LEDCLK3.3</text>
<text x="268.1" y="160.9" transform="rotate(-90 268.1 160.9)">OpticalSwitchBuffOut</text>
<text x="20.1" y="164.2">SWDIO</text>
<text x="65.3" y="166.7">SWCLK</text>
<text x="155.5" y="179.5">D+</text>
<text x="10.3" y="185.9">D</text>
<text x="285.3" y="185.9">D</text>
<text x="35" y="199.9">1</text>
<text x="85" y="199.9">2</text>
<text x="135" y="199.9">3</text>
<text x="185" y="199.9">4</text>
<text x="235" y="199.9">5</text>
<text x="285" y="199.9">6</text>
</g>
<g font-size="1.8" fill="#006464">
<text x="86.3" y="22.6">+3.3V</text>
<text x="24.7" y="25.9">TP11</text>
<text x="24.8" y="28.7">TestPoint</text>
<text x="35.9" y="26">TP12</text>
<text x="36" y="28.8">TestPoint</text>
<text x="46.8" y="25.6">TP9</text>
<text x="47" y="28.4">TestPoint</text>
<text x="58.8" y="25.8">TP10</text>
<text x="59" y="28.5">TestPoint</text>
<text x="71" y="25.6">TP14</text>
<text x="71.1" y="28.4">TestPoint</text>
<text x="57.8" y="38.3" transform="rotate(-90 57.8 38.3)">GND</text>
<text x="58.7" y="41.1">TP15</text>
<text x="70" y="38.2" transform="rotate(-90 70 38.2)">GND</text>
<text x="71.2" y="41.2">TP18</text>
<text x="85.5" y="36.8" transform="rotate(-90 85.5 36.8)">C1</text>
<text x="94.4" y="39.9" transform="rotate(-90 94.4 39.9)">4.7uF_0603</text>
<text x="98.2" y="36.8" transform="rotate(-90 98.2 36.8)">C2</text>
<text x="107.1" y="40.1" transform="rotate(-90 107.1 40.1)">1uF_0603</text>
<text x="109.6" y="36.8" transform="rotate(-90 109.6 36.8)">C3</text>
<text x="118.5" y="40.1" transform="rotate(-90 118.5 40.1)">1uF_0603</text>
<text x="121" y="36.8" transform="rotate(-90 121 36.8)">C4</text>
<text x="129.9" y="40.1" transform="rotate(-90 129.9 40.1)">1uF_0603</text>
<text x="133.7" y="36.8" transform="rotate(-90 133.7 36.8)">C5</text>
<text x="142.6" y="39.9" transform="rotate(-90 142.6 39.9)">0.1uF_0603</text>
<text x="146.4" y="36.8" transform="rotate(-90 146.4 36.8)">C6</text>
<text x="155.3" y="39.9" transform="rotate(-90 155.3 39.9)">0.1uF_0603</text>
<text x="159.1" y="36.8" transform="rotate(-90 159.1 36.8)">C7</text>
<text x="168" y="39.9" transform="rotate(-90 168 39.9)">0.1uF_0603</text>
<text x="206.4" y="38.9">GND</text>
<text x="224.5" y="40.6">C8</text>
<text x="252.9" y="38.5">GND</text>
<text x="58.8" y="43.9">TestPoint</text>
<text x="71.3" y="44">TestPoint</text>
<text x="216.3" y="45.9" transform="rotate(-90 216.3 45.9)">GND</text>
<text x="236.5" y="44.4">+5V</text>
<text x="57.7" y="53.7" transform="rotate(-90 57.7 53.7)">GND</text>
<text x="70.1" y="53.8" transform="rotate(-90 70.1 53.8)">GND</text>
<text x="86.7" y="49.8">GND</text>
<text x="197" y="51.9">R1</text>
<text x="206" y="52" transform="rotate(-90 206 52)">TVS_0603</text>
<text x="212.1" y="49" transform="rotate(-90 212.1 49)">D2</text>
<text x="221.3" y="48">0.1uF_0603</text>
<text x="224.4" y="51.7">U1</text>
<text x="238.8" y="48.8">+5V</text>
<text x="252.1" y="51.1" transform="rotate(-90 252.1 51.1)">TVS_0603</text>
<text x="258.2" y="48.1" transform="rotate(-90 258.2 48.1)">D1</text>
<text x="264.1" y="48.3">+5V</text>
<text x="267.9" y="52.8">D3</text>
<text x="192.3" y="57">300ohm_0603</text>
<text x="192.3" y="58.8">300ohm_0603</text>
<text x="218.8" y="55.5">1A</text>
<text x="218.8" y="58">3Y</text>
<text x="228.8" y="55.5">VCC</text>
<text x="230.4" y="58">1Y</text>
<text x="245.2" y="55">R2</text>
<text x="268.9" y="55.4">APA102-2020</text>
<text x="25.1" y="60.2">TP13</text>
<text x="25.2" y="62.9">TestPoint</text>
<text x="116.4" y="66">+3.3V</text>
<text x="197" y="63.9">R3</text>
<text x="218.8" y="60.6">2A</text>
<text x="218.8" y="63.1">GND</text>
<text x="230.3" y="60.6">3A</text>
<text x="230.4" y="63.1">2Y</text>
<text x="240.6" y="60.1">300ohm_0603</text>
<text x="240.6" y="61.8">300ohm_0603</text>
<text x="261.1" y="60.3">SDI</text>
<text x="261.1" y="62.9">CKI</text>
<text x="266.3" y="61.4" transform="rotate(-90 266.3 61.4)">VDD</text>
<text x="266.3" y="62.9">CKO</text>
<text x="266.4" y="60.3">SDO</text>
<text x="25.4" y="67.9">+3.3V</text>
<text x="82.8" y="70.9">0.1uF_0603</text>
<text x="98.3" y="71.3">+BATT</text>
<text x="203.7" y="70.9" transform="rotate(-90 203.7 70.9)">D4</text>
<text x="209.4" y="68.7">GND</text>
<text x="218.3" y="67.1">74HC3G34DC,125</text>
<text x="245.2" y="66.9">R4</text>
<text x="266.3" y="66.8" transform="rotate(-90 266.3 66.8)">GND</text>
<text x="73.1" y="74.7">GND</text>
<text x="252.2" y="72.9" transform="rotate(-90 252.2 72.9)">D5</text>
<text x="258.3" y="76" transform="rotate(-90 258.3 76)">TVS_0603</text>
<text x="263.7" y="76.4">GND</text>
<text x="87.1" y="82.3">R5</text>
<text x="88.5" y="78.5">C9</text>
<text x="101.5" y="79.8">NRST</text>
<text x="111.8" y="81.9" transform="rotate(-90 111.8 81.9)">VBAT</text>
<text x="114.3" y="80.8" transform="rotate(-90 114.3 80.8)">VDD</text>
<text x="116.8" y="80.8" transform="rotate(-90 116.8 80.8)">VDD</text>
<text x="119.4" y="80.8" transform="rotate(-90 119.4 80.8)">VDD</text>
<text x="121.9" y="80.8" transform="rotate(-90 121.9 80.8)">VDD</text>
<text x="124.5" y="82.1" transform="rotate(-90 124.5 82.1)">VDDA</text>
<text x="127.5" y="79.8">PA0</text>
<text x="127.5" y="82.3">PA1</text>
<text x="204.2" y="80.2">GND</text>
<text x="209.8" y="78.6" transform="rotate(-90 209.8 78.6)">TVS_0603</text>
<text x="252.7" y="81.9">GND</text>
<text x="72.4" y="86.7" transform="rotate(-90 72.4 86.7)">GND</text>
<text x="73.1" y="84.8">GND</text>
<text x="82.5" y="87.4">10kohm_0603</text>
<text x="101.5" y="89.9">VCAP1</text>
<text x="101.5" y="84.8">BOOT0</text>
<text x="127.5" y="84.8">PA2</text>
<text x="127.5" y="87.4">PA3</text>
<text x="127.5" y="89.9">PA4</text>
<text x="77.5" y="91.3">GND</text>
<text x="87.9" y="90.5">C10</text>
<text x="127.5" y="92.5">PA5</text>
<text x="127.5" y="95">PA6</text>
<text x="156" y="93.8">0ohm_0603_NA</text>
<text x="67.3" y="100.5" transform="rotate(-90 67.3 100.5)">16pF_0603</text>
<text x="76.2" y="98" transform="rotate(-90 76.2 98)">C11</text>
<text x="84.7" y="99.4">4.7uF_0603</text>
<text x="127.5" y="97.5">PA7</text>
<text x="127.5" y="100.1">PA8</text>
<text x="156.9" y="100.8">0ohm_0603_NA</text>
<text x="158.5" y="98.8">R46</text>
<text x="199.7" y="99.7">GND</text>
<text x="208.1" y="100.7">GND</text>
<text x="56.9" y="104.1">Crystal_GND24</text>
<text x="75.1" y="105.2">Y1</text>
<text x="101.5" y="107.7">PH0</text>
<text x="126.5" y="105.2">PA10</text>
<text x="126.5" y="107.7">PA11</text>
<text x="127.5" y="102.6">PA9</text>
<text x="156.3" y="107.7">0ohm_0603</text>
<text x="159.4" y="106">R47</text>
<text x="225.2" y="104.6">C12</text>
<text x="251.8" y="107.1" transform="rotate(-90 251.8 107.1)">GND</text>
<text x="57.2" y="109">GND</text>
<text x="82.4" y="109">GND</text>
<text x="101.5" y="110.2">PH1</text>
<text x="126.5" y="110.2">PA12</text>
<text x="126.5" y="112.8">PA13</text>
<text x="159.2" y="112.8">R48</text>
<text x="191.9" y="113.7">R7</text>
<text x="199.5" y="112.5" transform="rotate(-90 199.5 112.5)">TVS_0603</text>
<text x="205.6" y="109.4" transform="rotate(-90 205.6 109.4)">D6</text>
<text x="207.9" y="113.6" transform="rotate(-90 207.9 113.6)">TVS_0603</text>
<text x="214" y="110.5" transform="rotate(-90 214 110.5)">D7</text>
<text x="217" y="110" transform="rotate(-90 217 110)">GND</text>
<text x="221.6" y="112">0.1uF_0603</text>
<text x="236.5" y="108.6">+5V</text>
<text x="249.3" y="112.6" transform="rotate(-90 249.3 112.6)">D8</text>
<text x="101.5" y="115.3">PD2</text>
<text x="126.5" y="115.3">PA14</text>
<text x="126.5" y="117.9">PA15</text>
<text x="187.2" y="118.7">300ohm_0603</text>
<text x="219.8" y="118.6">1A</text>
<text x="225.4" y="114.8">U3</text>
<text x="229.8" y="118.6">VCC</text>
<text x="236.9" y="114.7">+5V</text>
<text x="243.2" y="115.6" transform="rotate(-90 243.2 115.6)">TVS_0603</text>
<text x="252.4" y="116.2">R8</text>
<text x="273.7" y="115.1" transform="rotate(-90 273.7 115.1)">R0603</text>
<text x="278.8" y="114.1" transform="rotate(-90 278.8 114.1)">R39</text>
<text x="76.3" y="123.6" transform="rotate(-90 76.3 123.6)">C13</text>
<text x="101.5" y="125.5">PC2</text>
<text x="101.5" y="120.4">PC0</text>
<text x="101.5" y="122.9">PC1</text>
<text x="127.5" y="122.9">PB0</text>
<text x="127.5" y="125.5">PB1</text>
<text x="136.5" y="120.4">0ohm_0603</text>
<text x="139.7" y="125.5">R49</text>
<text x="188" y="123.6">300ohm_0603</text>
<text x="219.8" y="121.2">3Y</text>
<text x="219.8" y="123.7">2A</text>
<text x="231.3" y="123.7">3A</text>
<text x="231.4" y="121.2">1Y</text>
<text x="241.8" y="121.3">R37</text>
<text x="247.7" y="121.3">300ohm_0603</text>
<text x="67.4" y="126" transform="rotate(-90 67.4 126)">16pF_0603</text>
<text x="85.9" y="127.9">0ohm_0603</text>
<text x="101.5" y="128">PC3</text>
<text x="101.5" y="130.6">PC4</text>
<text x="127.5" y="128">PB2</text>
<text x="127.5" y="130.6">PB3</text>
<text x="192.7" y="128.6">R9</text>
<text x="219.3" y="130.2">74HC3G34DC,125</text>
<text x="219.8" y="126.2">GND</text>
<text x="231.4" y="126.2">2Y</text>
<text x="247.7" y="126.4">300ohm_0603</text>
<text x="251.9" y="131.4">R10</text>
<text x="72.5" y="134.1" transform="rotate(-90 72.5 134.1)">GND</text>
<text x="89.1" y="133">R50</text>
<text x="101.5" y="133.1">PC5</text>
<text x="101.5" y="135.6">PC6</text>
<text x="127.5" y="133.1">PB4</text>
<text x="127.5" y="135.6">PB5</text>
<text x="150.8" y="133.2">0ohm_0603_NA</text>
<text x="199.3" y="135.2" transform="rotate(-90 199.3 135.2)">D9</text>
<text x="210.4" y="132.2">GND</text>
<text x="242.6" y="137.7" transform="rotate(-90 242.6 137.7)">D10</text>
<text x="265.4" y="137" transform="rotate(-90 265.4 137)">R0603_NA</text>
<text x="270.5" y="134.2" transform="rotate(-90 270.5 134.2)">R38</text>
<text x="273.7" y="134.8" transform="rotate(-90 273.7 134.8)">R0603</text>
<text x="278.8" y="133.8" transform="rotate(-90 278.8 133.8)">R40</text>
<text x="29.5" y="143.8" transform="rotate(-90 29.5 143.8)">GND</text>
<text x="101.5" y="138.2">PC7</text>
<text x="101.5" y="140.7">PC8</text>
<text x="101.5" y="143.3">PC9</text>
<text x="127.5" y="138.2">PB6</text>
<text x="127.5" y="140.7">PB7</text>
<text x="127.5" y="143.3">PB8</text>
<text x="150.9" y="143.3">0ohm_0603_NA</text>
<text x="155.7" y="138.3">R51 R52</text>
<text x="205.4" y="138.2" transform="rotate(-90 205.4 138.2)">TVS_0603</text>
<text x="248.7" y="139.6" transform="rotate(-90 248.7 139.6)">TVS_0603</text>
<text x="273.9" y="141.7">GND</text>
<text x="60.5" y="148.4" transform="rotate(-90 60.5 148.4)">GND</text>
<text x="101.5" y="145.8">PC10</text>
<text x="101.5" y="148.3">PC11</text>
<text x="126.5" y="148.3">PB10</text>
<text x="127.5" y="145.8">PB9</text>
<text x="140" y="149.6">0ohm_0603</text>
<text x="199.9" y="144.1">GND</text>
<text x="243.3" y="144.9">GND</text>
<text x="32.5" y="154.8" transform="rotate(-90 32.5 154.8)">D11</text>
<text x="101.5" y="153.4">PC13</text>
<text x="101.5" y="156">PC14</text>
<text x="101.5" y="150.9">PC12</text>
<text x="126.5" y="150.9">PB12</text>
<text x="126.5" y="153.4">PB13</text>
<text x="126.5" y="156">PB14</text>
<text x="143.2" y="154.7">R53</text>
<text x="26.4" y="157.9" transform="rotate(-90 26.4 157.9)">TVS_0603</text>
<text x="34.7" y="160.4">M20-7920242R</text>
<text x="39.8" y="157.6">J1</text>
<text x="53.6" y="157.8" transform="rotate(-90 53.6 157.8)">GND</text>
<text x="63.5" y="159.3" transform="rotate(-90 63.5 159.3)">D12</text>
<text x="101.5" y="158.5">PC15</text>
<text x="111.8" y="159.9" transform="rotate(-90 111.8 159.9)">VSS</text>
<text x="114.3" y="159.9" transform="rotate(-90 114.3 159.9)">VSS</text>
<text x="116.8" y="159.9" transform="rotate(-90 116.8 159.9)">VSS</text>
<text x="119.4" y="159.9" transform="rotate(-90 119.4 159.9)">VSS</text>
<text x="121.9" y="159.9" transform="rotate(-90 121.9 159.9)">VSSA</text>
<text x="126.5" y="158.5">PB15</text>
<text x="36.4" y="166.6">1</text>
<text x="36.4" y="164.1">2</text>
<text x="44.1" y="166.6">3</text>
<text x="44.1" y="164.1">4</text>
<text x="57.4" y="162.5" transform="rotate(-90 57.4 162.5)">TVS_0603</text>
<text x="123.5" y="163.2">U2</text>
<text x="123.8" y="166">STM32F411RETx</text>
<text x="41.1" y="172.2">Q1</text>
<text x="59.4" y="171.2">GND</text>
<text x="68.1" y="172.7">+3.3V</text>
<text x="114.2" y="173.2">GND</text>
<text x="31.9" y="176">DRAIN</text>
<text x="45.6" y="178.6">SOURCE</text>
<text x="48.3" y="176">GATE</text>
<text x="141.5" y="176.9">R0603_NA</text>
<text x="34.7" y="182.6">XP231P0201TR-G</text>
<text x="72.7" y="182.7">J2</text>
<text x="137.4" y="181.1" transform="rotate(-90 137.4 181.1)">+3.3V</text>
<text x="144.8" y="182">R6</text>
<text x="64.8" y="186.4">Conn_01x02</text>
</g>
<g font-size="1.8" fill="#a90000">
<text x="215" y="54.6">1</text>
<text x="215" y="57.1">2</text>
<text x="215" y="59.7">3</text>
<text x="235.3" y="59.7">6</text>
<text x="235.3" y="57.1">7</text>
<text x="235.3" y="54.6">8</text>
<text x="258.8" y="59.4">4</text>
<text x="265.4" y="56.4" transform="rotate(-90 265.4 56.4)">1</text>
<text x="271.5" y="59.4">3</text>
<text x="215" y="62.2">4</text>
<text x="235.3" y="62.2">5</text>
<text x="258.8" y="62">5</text>
<text x="271.5" y="62">2</text>
<text x="265.4" y="69.1" transform="rotate(-90 265.4 69.1)">6</text>
<text x="110.9" y="75.8" transform="rotate(-90 110.9 75.8)">1</text>
<text x="113.4" y="76.3" transform="rotate(-90 113.4 76.3)">19</text>
<text x="116" y="76.3" transform="rotate(-90 116 76.3)">32</text>
<text x="118.5" y="76.3" transform="rotate(-90 118.5 76.3)">48</text>
<text x="121" y="76.3" transform="rotate(-90 121 76.3)">64</text>
<text x="123.6" y="76.3" transform="rotate(-90 123.6 76.3)">13</text>
<text x="98.7" y="83.9">60</text>
<text x="99.2" y="78.9">7</text>
<text x="131.7" y="78.9">14</text>
<text x="131.7" y="81.4">15</text>
<text x="131.7" y="83.9">16</text>
<text x="98.7" y="89">30</text>
<text x="131.7" y="86.5">17</text>
<text x="131.7" y="89">20</text>
<text x="131.7" y="91.6">21</text>
<text x="131.7" y="94.1">22</text>
<text x="131.7" y="96.6">23</text>
<text x="131.7" y="99.2">41</text>
<text x="131.7" y="101.7">42</text>
<text x="71.5" y="105.6" transform="rotate(-90 71.5 105.6)">3</text>
<text x="99.2" y="106.8">5</text>
<text x="131.7" y="104.3">43</text>
<text x="131.7" y="106.8">44</text>
<text x="66.8" y="108.1">2</text>
<text x="71.5" y="112" transform="rotate(-90 71.5 112)">1</text>
<text x="75.7" y="108.1">4</text>
<text x="99.2" y="109.3">6</text>
<text x="131.7" y="109.3">45</text>
<text x="131.7" y="111.9">46</text>
<text x="98.7" y="114.4">54</text>
<text x="99.2" y="119.5">8</text>
<text x="131.7" y="114.4">49</text>
<text x="131.7" y="117">50</text>
<text x="216" y="117.7">1</text>
<text x="236.4" y="117.7">8</text>
<text x="98.7" y="124.6">10</text>
<text x="99.2" y="122">9</text>
<text x="131.7" y="122">26</text>
<text x="131.7" y="124.6">27</text>
<text x="216" y="120.3">2</text>
<text x="216" y="122.8">3</text>
<text x="216" y="125.3">4</text>
<text x="236.4" y="125.3">5R0603_NA</text>
<text x="236.4" y="122.8">6</text>
<text x="236.4" y="120.3">7</text>
<text x="98.7" y="127.1">11</text>
<text x="98.7" y="129.7">24</text>
<text x="131.7" y="127.1">28</text>
<text x="131.7" y="129.7">55</text>
<text x="98.7" y="132.2">25</text>
<text x="98.7" y="134.7">37</text>
<text x="98.7" y="137.3">38</text>
<text x="131.7" y="132.2">56</text>
<text x="131.7" y="134.7">57</text>
<text x="131.7" y="137.3">58</text>
<text x="98.7" y="139.8">39</text>
<text x="98.7" y="142.4">40</text>
<text x="131.7" y="139.8">59</text>
<text x="131.7" y="142.4">61</text>
<text x="98.7" y="144.9">51</text>
<text x="98.7" y="147.4">52</text>
<text x="98.7" y="150">53</text>
<text x="131.7" y="147.4">29</text>
<text x="131.7" y="150">33</text>
<text x="131.7" y="144.9">62</text>
<text x="99.2" y="152.5">2</text>
<text x="99.2" y="155.1">3</text>
<text x="131.7" y="152.5">34</text>
<text x="131.7" y="155.1">35</text>
<text x="99.2" y="157.6">4</text>
<text x="131.7" y="157.6">36</text>
<text x="32.7" y="165.7">1</text>
<text x="32.7" y="163.2">2</text>
<text x="47.9" y="165.7">3</text>
<text x="47.9" y="163.2">4</text>
<text x="110.9" y="162.6" transform="rotate(-90 110.9 162.6)">18</text>
<text x="113.4" y="162.6" transform="rotate(-90 113.4 162.6)">31</text>
<text x="116" y="162.6" transform="rotate(-90 116 162.6)">47</text>
<text x="118.5" y="162.6" transform="rotate(-90 118.5 162.6)">63</text>
<text x="121" y="162.6" transform="rotate(-90 121 162.6)">12</text>
<text x="28.1" y="175.1">3</text>
<text x="56" y="175.1">1</text>
<text x="56" y="177.7">2</text>
<text x="67.7" y="180.3" transform="rotate(-90 67.7 180.3)">2</text>
<text x="70.2" y="180.3" transform="rotate(-90 70.2 180.3)">1</text>
</g>
<g font-size="1.8" fill="#0f0f0f">
<text x="81.3" y="106.7">STMCrystal1</text>
<text x="81.3" y="111.2">STMCrystal2</text>
</g>
<g font-size="1.4" fill="#840000">
<text x="165.6" y="96.2">LEDDAT3.3_2</text>
<text x="166.5" y="103.4">LEDCLK3.3_2</text>
<text x="167.3" y="110.2">LEDDAT3.3_2</text>
<text x="146.8" y="122.9">LEDCLK3.3_2</text>
</g>
<text font-size="1.1" fill="#840000" x="266.8" y="66.8">RGB</text>
</svg>
